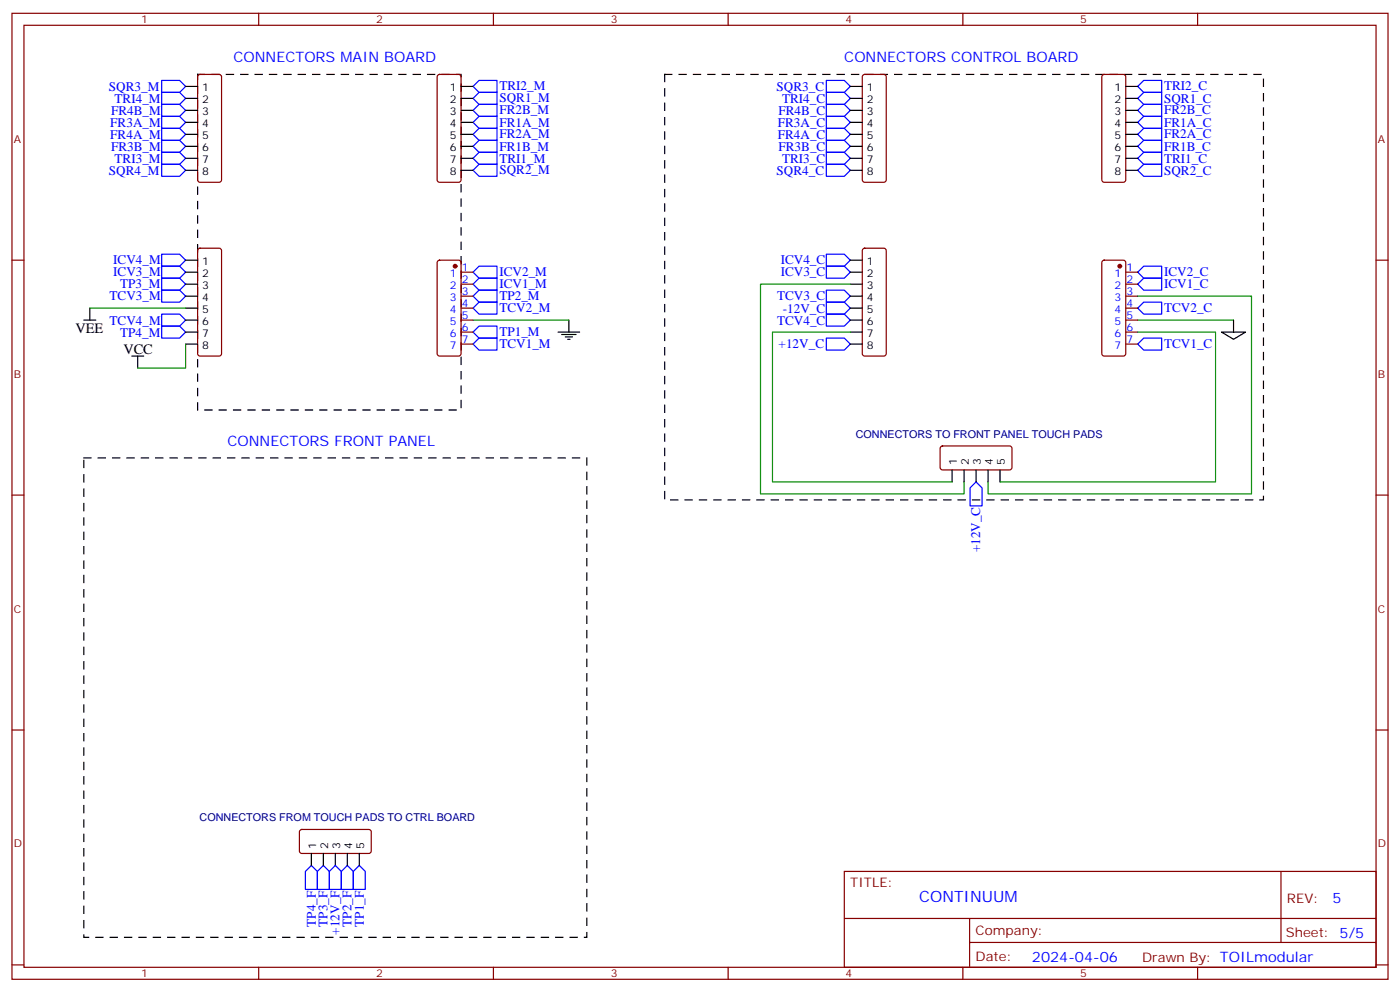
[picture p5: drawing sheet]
<svg xmlns="http://www.w3.org/2000/svg" width="412mm" height="292mm" viewBox="0 0 412 292" stroke-linecap="round" stroke-linejoin="round" font-family="sans-serif">
<g fill="none" stroke="#870000" stroke-width=".35">
<path d="M3.5 3.9h405.4v284.4h-405.4zM7.1 7.4h398.2v277.3h-398.2zM76.2 3.9v3.5M145.3 3.9v3.5M214.5 3.9v3.5M283.6 3.9v3.5M352.8 3.9v3.5M58.4 22.1l.5-.2h5.7l.5 .2 .2 .5v30.4l-.3 .5-.4 .2h-5.7l-.5-.3-.2-.4v-30.4zM129 22.1l.5-.2h5.6l.5 .2 .2 .5v30.4l-.2 .5-.5 .2h-5.6l-.5-.3-.2-.4v-30.4zM254.2 22.1l.5-.2h5.6l.5 .2 .3 .5v30.4l-.3 .5-.5 .2h-5.6l-.5-.3-.2-.4v-30.4zM324.8 22.1l.5-.2h5.6l.5 .2 .2 .5v30.4l-.2 .5-.5 .2h-5.6l-.5-.3-.2-.4v-30.4zM3.5 76.6h3.6"/>
<path d="M58.4 73.3l.5-.2h5.7l.5 .2 .2 .5v30.3l-.3 .5-.4 .2h-5.7l-.5-.2-.2-.5v-30.3zM129 76.8l.5-.2h5.6l.7 .4v27.1l-.2 .5-.5 .2h-5.6l-.5-.2-.2-.5v-26.8zM254.2 73.3l.5-.2h5.6l.5 .2 .3 .5v30.3l-.3 .5-.5 .2h-5.6l-.5-.2-.2-.5v-30.3zM324.8 76.8l.5-.2h5.6l.7 .4v27.1l-.2 .5-.5 .2h-5.6l-.5-.2-.2-.5v-26.8zM405.3 76.6h3.6M135.8 80.1h3.5M135.8 83.6h3.5M135.8 87.2h3.5M135.8 90.7h3.5M135.8 94.2h3.5M135.8 97.8h3.5M331.6 80.1h3.5"/>
<path d="M331.6 83.6h3.5M331.6 87.2h3.5M331.6 90.7h3.5M331.6 94.2h3.5M331.6 97.8h3.5M135.8 101.3h3.5M331.6 101.3h3.5M277.2 131.5l.4-.2h20.1l.4 .7-.1 5.9-.6 .4h-20l-.5-.7v-5.6zM3.5 145.7h3.6M405.3 145.7h3.6M3.5 214.9h3.6M405.3 214.9h3.6"/>
<path d="M88.4 244.4l.5-.2h20l.5 .7-.1 5.9-.6 .4-20.1-.1-.4-.6v-5.6zM248.7 256.5h156.6v28.2h-156.6zM377.3 256.5v20.9M248.7 270.4h156.5M285.6 277.4h119.6M285.6 270.4v14.1M3.5 284h3.6M76.2 284.7v3.6M145.3 284.7v3.6M214.5 284.7v3.6M283.6 284.7v3.6M352.8 284.7v3.6"/>
<path d="M405.3 284h3.6"/>
</g>
<g fill="none" stroke="#00f" stroke-width=".35">
<path d="M47.6 23.7h5.3l1.8 1.7-1.8 1.8h-5.3zM47.6 34.3h5.3l1.8 1.7-1.8 1.8h-5.3zM47.6 30.7h5.3l1.8 1.8-1.8 1.8h-5.3zM47.6 37.8h5.3l1.8 1.7-1.8 1.8h-5.3zM47.6 27.2h5.3l1.8 1.8-1.8 1.7h-5.3zM139.3 36l1.8-1.7h5.3v3.5h-5.3zM139.3 29l1.8-1.8h5.3v3.5h-5.3zM139.3 32.5l1.8-1.8h5.3v3.6h-5.3zM139.3 39.5l1.8-1.7h5.3v3.5h-5.3zM141.1 23.7h5.3v3.5h-5.3l-1.8-1.8zM243.4 23.7h5.3l1.8 1.7-1.8 1.8h-5.3zM243.4 34.3h5.3l1.8 1.7-1.8 1.8h-5.3z"/>
<path d="M243.4 30.7h5.3l1.8 1.8-1.8 1.8h-5.3zM243.4 37.8h5.3l1.8 1.7-1.8 1.8h-5.3zM243.4 27.2h5.3l1.8 1.8-1.8 1.7h-5.3zM335.1 36l1.8-1.7h5.3v3.5h-5.3zM335.1 29l1.8-1.8h5.3v3.5h-5.3zM335.1 32.5l1.8-1.8h5.3v3.6h-5.3zM335.1 39.5l1.8-1.7h5.3v3.5h-5.3zM335.1 25.4l1.8-1.7h5.3v3.5h-5.3zM47.6 41.3h5.3l1.8 1.8-1.8 1.7h-5.3zM47.6 48.4h5.3l1.8 1.7-1.8 1.8h-5.3zM47.6 44.8h5.3l1.8 1.8-1.8 1.8h-5.3zM139.3 43.1l1.8-1.8h5.3v3.5h-5.3z"/>
<path d="M139.3 50.1l1.8-1.7h5.3v3.5h-5.3zM139.3 46.6l1.8-1.8h5.3v3.6h-5.3zM243.4 41.3h5.3l1.8 1.8-1.8 1.7h-5.3zM243.4 48.4h5.3l1.8 1.7-1.8 1.8h-5.3zM243.4 44.8h5.3l1.8 1.8-1.8 1.8h-5.3zM335.1 43.1l1.8-1.8h5.3v3.5h-5.3zM335.1 50.1l1.8-1.7h5.3v3.5h-5.3zM335.1 46.6l1.8-1.8h5.3v3.6h-5.3zM47.6 74.8h5.3l1.8 1.8-1.8 1.8h-5.3zM47.6 78.4h5.3l1.8 1.7-1.8 1.8h-5.3zM243.4 74.8h5.3l1.8 1.8-1.8 1.8h-5.3zM243.4 78.4h5.3l1.8 1.7-1.8 1.8h-5.3z"/>
<path d="M47.6 96h5.3l1.8 1.8-1.8 1.7h-5.3zM47.6 81.9h5.3l1.8 1.7-1.8 1.8h-5.3zM47.6 85.4h5.3l1.8 1.8-1.8 1.7h-5.3zM47.6 92.5h5.3l1.8 1.7-1.8 1.8h-5.3zM139.3 97.8l1.8-1.8h5.3v3.5h-5.3zM139.3 87.2l1.8-1.8h5.3v3.5h-5.3zM139.3 90.7l1.8-1.8h5.3v3.6h-5.3zM139.3 80.1l1.8-1.7h5.3v3.5h-5.3zM139.3 83.6l1.8-1.7h5.3v3.5h-5.3zM243.4 99.5h5.3l1.8 1.8-1.8 1.7h-5.3zM243.4 85.4h5.3l1.8 1.8-1.8 1.7h-5.3zM243.4 92.5h5.3l1.8 1.7-1.8 1.8h-5.3z"/>
<path d="M243.4 88.9h5.3l1.8 1.8-1.8 1.8h-5.3zM335.1 90.7l1.8-1.8h5.3v3.6h-5.3zM335.1 80.1l1.8-1.7h5.3v3.5h-5.3zM335.1 83.6l1.8-1.7h5.3v3.5h-5.3zM139.3 101.3l1.8-1.8h5.3v3.5h-5.3zM335.1 101.3l1.8-1.8h5.3v3.5h-5.3zM287.5 141.9l1.8 1.7v5.3h-3.5v-5.3zM91.7 254.7l1.8 1.8v5.3h-3.5v-5.3zM95.2 254.7l1.8 1.8v5.3h-3.5v-5.3zM98.8 254.7l1.7 1.8v5.3h-3.5v-5.3zM102.3 254.7l1.8 1.8v5.3h-3.6v-5.3zM104.1 256.5l1.7-1.8 1.8 1.8v5.3h-3.5z"/>
</g>
<g fill="none" stroke="#000" stroke-width=".35">
<path d="M54.7 25.4h3.5M54.7 29h3.5M54.7 32.5h3.5M54.7 36h3.5M54.7 39.5h3.5M135.8 25.4h3.5M135.8 29h3.5M135.8 32.5h3.5M135.8 36h3.5M135.8 39.5h3.5M250.5 25.4h3.5M250.5 29h3.5"/>
<path d="M250.5 32.5h3.5M250.5 36h3.5M250.5 39.5h3.5M331.6 25.4h3.5M331.6 29h3.5M331.6 32.5h3.5M331.6 36h3.5M331.6 39.5h3.5M54.7 43.1h3.5M54.7 46.6h3.5M54.7 50.1h3.5M135.8 43.1h3.5"/>
<path d="M135.8 46.6h3.5M135.8 50.1h3.5M250.5 43.1h3.5M250.5 46.6h3.5M250.5 50.1h3.5M331.6 43.1h3.5M331.6 46.6h3.5M331.6 50.1h3.5M54.7 76.6h3.5M250.5 76.6h3.5M24.7 94.2h3.5M26.5 90.7v3.5"/>
<path d="M54.7 97.8h3.5M54.7 80.1h3.5M54.7 83.6h3.5M54.7 87.2h3.5M54.7 90.7h3.5M54.7 94.2h3.5M164.4 97.8h6.3M165.5 98.5h4.2M166.5 99.2h2.1M167.2 99.9h.7M167.6 94.2v3.6M250.5 97.8h3.5"/>
<path d="M250.5 80.1h3.5M250.5 83.6h3.5M250.5 87.2h3.5M250.5 90.7h3.5M250.5 94.2h3.5M359.8 97.8h7.1l-3.5 2.1zM363.4 94.2v3.6M38.8 104.8h3.5M40.6 104.8v3.5M54.7 101.3h3.5M250.5 101.3h3.5M280.5 138.3v3.6"/>
<path d="M284 138.3v3.6M287.5 138.3v3.6M291 138.3v3.6M294.6 138.3v3.6M91.7 251.2v3.5M95.2 251.2v3.5M98.8 251.2v3.5M102.3 251.2v3.5M105.8 251.2v3.5"/>
</g>
<path d="M26.5 90.7h28.2M139.3 94.2h28.3M250.5 83.6h-26.5v61.8h60v-3.5M250.5 97.8h-23v44.1h53M335.1 97.8h23v44.1h-63.5M335.1 87.2h33.6v58.2h-77.7v-3.5M335.1 94.2h28.3M54.7 101.3v7h-14.1" fill="none" stroke="#008700" stroke-width=".35"/>
<path d="M58.2 21.9h77.6v98.8h-77.6zM195.8 21.9h176.4v125.2h-176.4zM24.7 134.8h148.2v141.1h-148.2z" fill="none" stroke="#000" stroke-width=".35" stroke-dasharray="2.1 2.1"/>
<g fill="#870000" stroke="#870000" stroke-width=".35">
<circle cx="134.1" cy="78.4" r=".53"/>
<circle cx="329.8" cy="78.4" r=".53"/>
</g>
<text font-size="4.6" fill="#00f" x="270.8" y="265.5">CONTINUUM</text>
<g font-size="4.2" fill="#00f">
<text x="68.8" y="18.4">CONNECTORS MAIN BOARD</text>
<text x="248.7" y="18.4">CONNECTORS CONTROL BOARD</text>
<text x="67" y="131.3">CONNECTORS FRONT PANEL</text>
<text x="392.5" y="265.8">5</text>
<text x="304" y="283.1">2024-04-06</text>
</g>
<g font-size="4.2">
<text x="22.2" y="98.1">VEE</text>
<text x="36.3" y="104.1">VCC</text>
</g>
<g font-size="3.9" fill="#00f">
<text x="32.1" y="26.7">SQR3_M</text>
<text x="147.1" y="26.5">TRI2_M</text>
<text x="228.8" y="26.7">SQR3_C</text>
<text x="342.9" y="26.5">TRI2_C</text>
<text x="32.7" y="33.7">FR4B_M</text>
<text x="33.8" y="30.2">TRI4_M</text>
<text x="147.1" y="30.1">SQR1_M</text>
<text x="147.1" y="33.6">FR2B_M</text>
<text x="229.3" y="33.7">FR4B_C</text>
<text x="230.4" y="30.2">TRI4_C</text>
<text x="342.9" y="30.2">SQR1_C</text>
<text x="342.9" y="33.6">FR2B_C</text>
<text x="32.5" y="37.3">FR3A_M</text>
<text x="32.5" y="40.8">FR4A_M</text>
<text x="147.1" y="37.3">FR1A_M</text>
<text x="147.1" y="40.6">FR2A_M</text>
<text x="229.1" y="37.3">FR3A_C</text>
<text x="229.1" y="40.8">FR4A_C</text>
<text x="342.9" y="37.3">FR1A_C</text>
<text x="342.9" y="40.6">FR2A_C</text>
<text x="32.7" y="44.3">FR3B_M</text>
<text x="147.1" y="44.3">FR1B_M</text>
<text x="147.1" y="47.9">TRI1_M</text>
<text x="229.3" y="44.3">FR3B_C</text>
<text x="342.9" y="44.3">FR1B_C</text>
<text x="342.9" y="47.9">TRI1_C</text>
<text x="32.1" y="51.4">SQR4_M</text>
<text x="33.8" y="48">TRI3_M</text>
<text x="147.1" y="51.3">SQR2_M</text>
<text x="228.8" y="51.4">SQR4_C</text>
<text x="230.4" y="48">TRI3_C</text>
<text x="342.9" y="51.4">SQR2_C</text>
<text x="33.3" y="77.8">ICV4_M</text>
<text x="230" y="77.8">ICV4_C</text>
<text x="33.3" y="81.4">ICV3_M</text>
<text x="147.1" y="81.4">ICV2_M</text>
<text x="230" y="81.4">ICV3_C</text>
<text x="342.9" y="81.4">ICV2_C</text>
<text x="32.3" y="88.4">TCV3_M</text>
<text x="35.4" y="84.9">TP3_M</text>
<text x="147.1" y="88.4">TP2_M</text>
<text x="147.1" y="84.7">ICV1_M</text>
<text x="228.9" y="88.4">TCV3_C</text>
<text x="342.9" y="84.7">ICV1_C</text>
<text x="32.3" y="95.6">TCV4_M</text>
<text x="147.1" y="92">TCV2_M</text>
<text x="228.9" y="95.6">TCV4_C</text>
<text x="230.6" y="92.1">-12V_C</text>
<text x="342.9" y="92">TCV2_C</text>
<text x="35.4" y="99.1">TP4_M</text>
<text x="147.1" y="98.9">TP1_M</text>
<text x="147.1" y="102.4">TCV1_M</text>
<text x="229.4" y="102.6">+12V_C</text>
<text x="342.9" y="102.4">TCV1_C</text>
<text x="288.8" y="162.6" transform="rotate(-90 288.8 162.6)">+12V_C</text>
<text x="93" y="272.8" transform="rotate(-90 93 272.8)">TP4_F</text>
<text x="96.5" y="272.8" transform="rotate(-90 96.5 272.8)">TP3_F</text>
<text x="100" y="275.1" transform="rotate(-90 100 275.1)">+12V_F</text>
<text x="103.5" y="272.8" transform="rotate(-90 103.5 272.8)">TP2_F</text>
<text x="107.2" y="272.8" transform="rotate(-90 107.2 272.8)">TP1_F</text>
</g>
<g font-size="3.9" fill="#800">
<text x="250.5" y="261.1">TITLE:</text>
<text x="379.1" y="265.8">REV:</text>
<text x="287.4" y="275.3">Company:</text>
<text x="378.7" y="275.9">Sheet: 5/5</text>
<text x="287.4" y="283">Date:</text>
<text x="336.4" y="283.1">Drawn By: TOILmodular</text>
</g>
<g font-size="3.2" fill="#800">
<text x="41.6" y="6.9">1</text>
<text x="110.8" y="6.9">2</text>
<text x="179.9" y="6.9">3</text>
<text x="249.1" y="6.9">4</text>
<text x="318.2" y="6.9">5</text>
<text x="4.1" y="42">A</text>
<text x="405.9" y="42">A</text>
<text x="4.1" y="111.2">B</text>
<text x="405.9" y="111.2">B</text>
<text x="4.1" y="180.3">C</text>
<text x="405.9" y="180.3">C</text>
<text x="4.1" y="249.4">D</text>
<text x="405.9" y="249.4">D</text>
<text x="41.6" y="287.7">1</text>
<text x="110.8" y="287.7">2</text>
<text x="179.9" y="287.7">3</text>
<text x="249.1" y="287.7">4</text>
<text x="318.2" y="287.7">5</text>
</g>
<g font-size="3.2">
<text x="59.5" y="26.8">1</text>
<text x="132.5" y="26.8">1</text>
<text x="255.3" y="26.8">1</text>
<text x="328.3" y="26.8">1</text>
<text x="59.5" y="30.4">2</text>
<text x="59.5" y="33.9">3</text>
<text x="132.5" y="30.4">2</text>
<text x="132.5" y="33.9">3</text>
<text x="255.3" y="30.4">2</text>
<text x="255.3" y="33.9">3</text>
<text x="328.3" y="30.4">2</text>
<text x="328.3" y="33.9">3</text>
<text x="59.5" y="37.4">4</text>
<text x="59.5" y="41">5</text>
<text x="132.5" y="37.4">4</text>
<text x="132.5" y="41">5</text>
<text x="255.3" y="37.4">4</text>
<text x="255.3" y="41">5</text>
<text x="328.3" y="37.4">4</text>
<text x="328.3" y="41">5</text>
<text x="59.5" y="44.5">6</text>
<text x="132.5" y="44.5">6</text>
<text x="255.3" y="44.5">6</text>
<text x="328.3" y="44.5">6</text>
<text x="59.5" y="48">7</text>
<text x="59.5" y="51.5">8</text>
<text x="132.5" y="48">7</text>
<text x="132.5" y="51.5">8</text>
<text x="255.3" y="48">7</text>
<text x="255.3" y="51.5">8</text>
<text x="328.3" y="48">7</text>
<text x="328.3" y="51.5">8</text>
<text x="59.5" y="78">1</text>
<text x="255.3" y="78">1</text>
<text x="59.5" y="81.5">2</text>
<text x="255.3" y="81.5">2</text>
<text x="59.5" y="85.1">3</text>
<text x="59.5" y="88.6">4</text>
<text x="255.3" y="85.1">3</text>
<text x="255.3" y="88.6">4</text>
<text x="59.5" y="92.1">5</text>
<text x="59.5" y="95.6">6</text>
<text x="255.3" y="92.1">5</text>
<text x="255.3" y="95.6">6</text>
<text x="59.5" y="99.2">7</text>
<text x="255.3" y="99.2">7</text>
<text x="59.5" y="102.7">8</text>
<text x="255.3" y="102.7">8</text>
<text x="281.9" y="137" transform="rotate(-90 281.9 137)">1</text>
<text x="285.4" y="137" transform="rotate(-90 285.4 137)">2</text>
<text x="288.9" y="137" transform="rotate(-90 288.9 137)">3</text>
<text x="292.5" y="137" transform="rotate(-90 292.5 137)">4</text>
<text x="296" y="137" transform="rotate(-90 296 137)">5</text>
<text x="93.1" y="249.9" transform="rotate(-90 93.1 249.9)">1</text>
<text x="96.7" y="249.9" transform="rotate(-90 96.7 249.9)">2</text>
<text x="100.2" y="249.9" transform="rotate(-90 100.2 249.9)">3</text>
<text x="103.7" y="249.9" transform="rotate(-90 103.7 249.9)">4</text>
<text x="107.2" y="249.9" transform="rotate(-90 107.2 249.9)">5</text>
</g>
<g font-size="3.2" fill="#00f">
<text x="132.5" y="81.5">1</text>
<text x="136" y="79.8">1</text>
<text x="136" y="83.3">2</text>
<text x="328.3" y="81.5">1</text>
<text x="331.8" y="79.8">1</text>
<text x="331.8" y="83.3">2</text>
<text x="132.5" y="85.1">2</text>
<text x="132.5" y="88.6">3</text>
<text x="136" y="86.8">3</text>
<text x="328.3" y="85.1">2</text>
<text x="328.3" y="88.6">3</text>
<text x="331.8" y="86.8">3</text>
<text x="132.5" y="92.1">4</text>
<text x="132.5" y="95.6">5</text>
<text x="136" y="90.3">4</text>
<text x="136" y="93.9">5</text>
<text x="328.3" y="92.1">4</text>
<text x="328.3" y="95.6">5</text>
<text x="331.8" y="90.3">4</text>
<text x="331.8" y="93.9">5</text>
<text x="132.5" y="99.2">6</text>
<text x="136" y="97.4">6</text>
<text x="136" y="100.9">7</text>
<text x="328.3" y="99.2">6</text>
<text x="331.8" y="97.4">6</text>
<text x="331.8" y="100.9">7</text>
<text x="132.5" y="102.7">7</text>
<text x="328.3" y="102.7">7</text>
</g>
<g font-size="3.2" fill="#000080">
<text x="252.1" y="128.8">CONNECTORS TO FRONT PANEL TOUCH PADS</text>
<text x="58.8" y="241.8">CONNECTORS FROM TOUCH PADS TO CTRL BOARD</text>
</g>
</svg>
